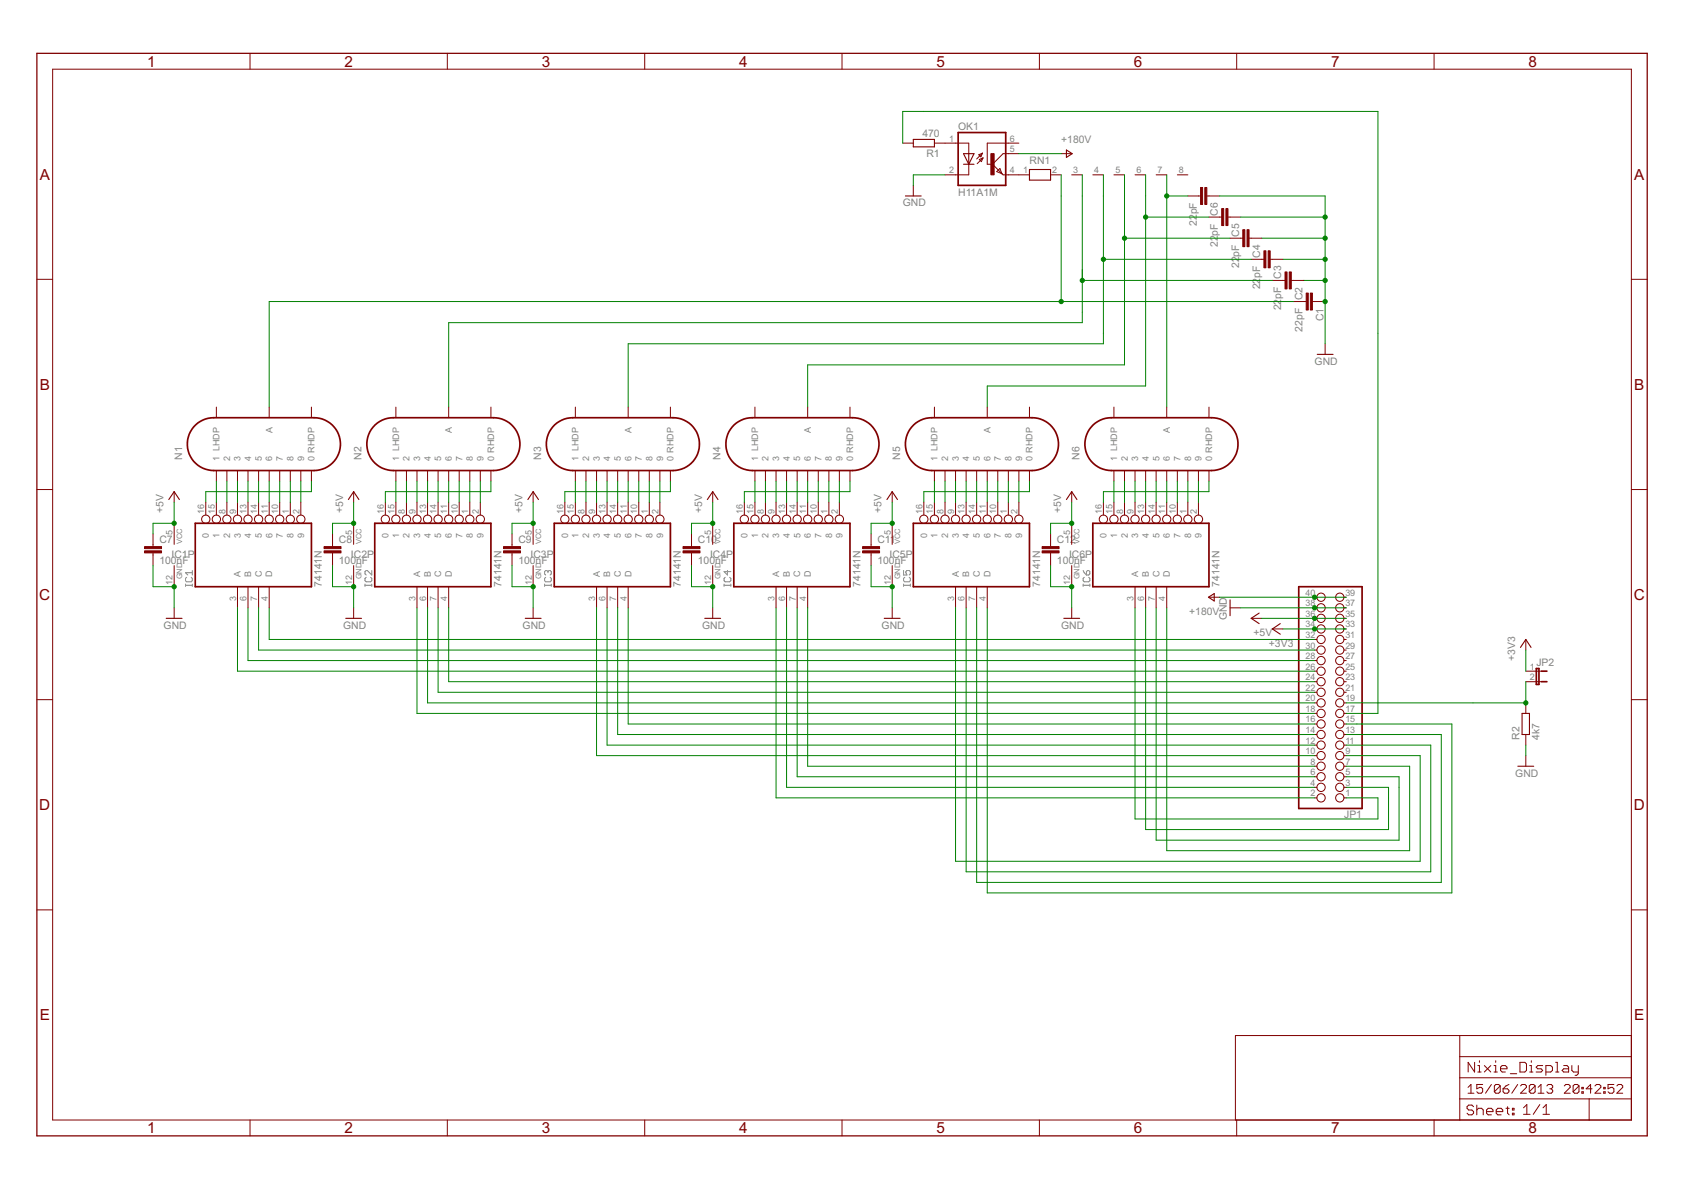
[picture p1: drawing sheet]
<svg xmlns="http://www.w3.org/2000/svg" width="420mm" height="297mm" viewBox="0 0 420 297" stroke-linecap="round" stroke-linejoin="round" font-family="sans-serif">
<g fill="none" stroke="#808080" stroke-width=".25">
<path d="M46.3 146.1h1.7M46.3 145.8v.6M46.6 144.1l-.3 .3v.5l.3 .3h1.1l.3-.3v-.5l-.3-.3M48 142.4v1.1M48 145.8v.6M48 143h-1.7l.6 .5M91.1 146.1h1.7M91.1 145.8v.6M91.4 144.1l-.3 .3v.5l.3 .3h1.1l.3-.3v-.5l-.3-.3M92.8 142.4v1.1l-1.1-1.1h-.3l-.3 .3v.6l.3 .2M92.8 145.8v.6M136 146.1h1.6"/>
<path d="M136 145.8v.6M136.2 144.1l-.2 .3v.5l.2 .3h1.2l.2-.3v-.5l-.2-.3M136.8 142.7l-.3-.3-.5 .3v.6l.2 .2M136.8 142.7l.3-.3 .5 .3v.6l-.2 .2M136.8 142.7v.3M137.6 145.8v.6M180.8 146.1h1.7M180.8 145.8v.6M181 144.1l-.2 .3v.5l.2 .3h1.2l.3-.3v-.5l-.3-.3M181.6 142.4v1.1l-.8-.8h1.7M182.5 145.8v.6M225.6 146.1h1.7"/>
<path d="M225.6 142.4v1.1h.8l-.3-.5 .3-.6h.6l.3 .3v.6l-.3 .2M225.6 145.8v.6M225.9 144.1l-.3 .3v.5l.3 .3h1.1l.3-.3v-.5l-.3-.3M227.3 145.8v.6M270.4 146.1h1.7M270.4 145.8v.6M270.4 142.4l.8 1.1M270.7 144.1l-.3 .3v.5l.3 .3h1.1l.3-.3v-.5l-.3-.3M271.2 142.7l.6-.3 .3 .3v.6l-.3 .2h-.6zM272.1 145.8v.6"/>
</g>
<g fill="none" stroke="#800000" stroke-width=".25">
<path d="M13.1 17.3h394.2v262.3h-394.2zM62.4 13.3v4M111.7 13.3v4M161 13.3v4M210.2 13.3v4M259.5 13.3v4M308.7 13.3v4M358 13.3v4M225.4 35.7h2.6M233.3 35.7h8.6v2.7M244.3 38.6l1-.4-.4 1zM244.5 39.8l.9-.4-.4 .9z"/>
<path d="M245.3 38.2l-1.5 1.5M245.4 39.4l-1.5 1.5M254.4 35.7h-7.9v5.3h1M254.4 38.4h-4l-2.6 2.6 2.6 2.6h6.6M264.9 38.4h2.6M228 46.3v2.6M241.9 41v2.6h-6M249.6 42.1l.5 1.3-1.3-.6zM262.3 43.6h2.6M267.5 43.6h2.7M272.8 43.6h2.7M278.1 43.6h2.6"/>
<path d="M283.4 43.6h2.6M288.6 43.6h2.7M293.9 43.6h2.6M296.5 48.9h3.2M301.3 48.9h3.2M301.8 54.2h3.2M306.6 54.2h3.1M307.1 59.5h3.2M311.8 59.5h3.2M9.2 69.7h3.9M312.4 64.7h3.1M317.1 64.7h3.2"/>
<path d="M317.6 70h3.2M322.4 70h3.1M322.9 75.3h3.2M327.7 75.3h3.1M407.3 69.7h3.9M330.8 85.8v2.7M54 101.6v2.7M54 117.5v2.6M56.6 117.5v2.6M59.3 117.5v2.6M61.9 117.5v2.6M64.6 117.5v2.6"/>
<path d="M67.2 101.6v2.7M67.2 117.5v2.6M69.8 117.5v2.6M72.5 117.5v2.6M75.1 117.5v2.6M77.7 101.6v2.7M77.7 117.5v2.6M98.8 101.6v2.7M98.8 117.5v2.6M101.5 117.5v2.6M104.1 117.5v2.6M106.7 117.5v2.6"/>
<path d="M109.4 117.5v2.6M112 101.6v2.7M112 117.5v2.6M114.6 117.5v2.6M117.3 117.5v2.6M119.9 117.5v2.6M122.6 101.6v2.7M122.6 117.5v2.6M143.6 101.6v2.7M143.6 117.5v2.6M146.3 117.5v2.6M148.9 117.5v2.6"/>
<path d="M151.6 117.5v2.6M154.2 117.5v2.6M156.8 101.6v2.7M156.8 117.5v2.6M159.5 117.5v2.6M162.1 117.5v2.6M164.7 117.5v2.6M167.4 101.6v2.7M167.4 117.5v2.6M188.5 101.6v2.7M188.5 117.5v2.6M191.1 117.5v2.6"/>
<path d="M193.7 117.5v2.6M196.4 117.5v2.6M199 117.5v2.6M201.6 101.6v2.7M201.6 117.5v2.6M204.3 117.5v2.6M206.9 117.5v2.6M209.5 117.5v2.6M212.2 101.6v2.7M212.2 117.5v2.6M233.3 101.6v2.7M233.3 117.5v2.6"/>
<path d="M235.9 117.5v2.6M238.5 117.5v2.6M241.2 117.5v2.6M243.8 117.5v2.6M246.5 101.6v2.7M246.5 117.5v2.6M249.1 117.5v2.6M251.7 117.5v2.6M254.4 117.5v2.6M257 101.6v2.7M257 117.5v2.6M278.1 101.6v2.7"/>
<path d="M278.1 117.5v2.6M280.7 117.5v2.6M283.4 117.5v2.6M286 117.5v2.6M288.6 117.5v2.6M291.3 101.6v2.7M291.3 117.5v2.6M293.9 117.5v2.6M296.5 117.5v2.6M299.2 117.5v2.6M301.8 101.6v2.7M301.8 117.5v2.6"/>
<path d="M9.2 122.2h3.9M38.2 133.3v3.1M38.2 138v3.2M43.5 122.7v2.6M43.5 130.6v5.3M51.4 125.3v3.3M54 125.3v3.3M56.6 125.3v3.3M59.3 125.3v3.3M61.9 125.3v3.3M64.6 125.3v3.3M67.2 125.3v3.3"/>
<path d="M69.8 125.3v3.3M72.5 125.3v3.3M75.1 125.3v3.3M83 133.3v3.1M83 138v3.2M88.3 122.7v2.6M88.3 130.6v5.3M96.2 125.3v3.3M98.8 125.3v3.3M101.5 125.3v3.3M104.1 125.3v3.3M106.7 125.3v3.3"/>
<path d="M109.4 125.3v3.3M112 125.3v3.3M114.6 125.3v3.3M117.3 125.3v3.3M119.9 125.3v3.3M127.8 133.3v3.1M127.8 138v3.2M133.1 122.7v2.6M133.1 130.6v5.3M141 125.3v3.3M143.6 125.3v3.3M146.3 125.3v3.3"/>
<path d="M148.9 125.3v3.3M151.6 125.3v3.3M154.2 125.3v3.3M156.8 125.3v3.3M159.5 125.3v3.3M162.1 125.3v3.3M164.7 125.3v3.3M172.6 133.3v3.1M172.6 138v3.2M177.9 122.7v2.6M177.9 130.6v5.3M185.8 125.3v3.3"/>
<path d="M188.5 125.3v3.3M191.1 125.3v3.3M193.7 125.3v3.3M196.4 125.3v3.3M199 125.3v3.3M201.6 125.3v3.3M204.3 125.3v3.3M206.9 125.3v3.3M209.5 125.3v3.3M217.5 133.3v3.1M217.5 138v3.2M222.7 122.7v2.6"/>
<path d="M222.7 130.6v5.3M230.6 125.3v3.3M233.3 125.3v3.3M235.9 125.3v3.3M238.5 125.3v3.3M241.2 125.3v3.3M243.8 125.3v3.3M246.5 125.3v3.3M249.1 125.3v3.3M251.7 125.3v3.3M254.4 125.3v3.3M262.3 133.3v3.1"/>
<path d="M262.3 138v3.2M267.5 122.7v2.6M267.5 130.6v5.3M275.5 125.3v3.3M278.1 125.3v3.3M280.7 125.3v3.3M283.4 125.3v3.3M286 125.3v3.3M288.6 125.3v3.3M291.3 125.3v3.3M293.9 125.3v3.3M296.5 125.3v3.3"/>
<path d="M299.2 125.3v3.3M407.3 122.2h3.9M43.5 141.2v5.3M43.5 151.7v2.6M59.3 146.5v5.2M61.9 146.5v5.2M64.6 146.5v5.2M67.2 146.5v5.2M88.3 141.2v5.3M88.3 151.7v2.6M104.1 146.5v5.2M106.7 146.5v5.2"/>
<path d="M109.4 146.5v5.2M112 146.5v5.2M133.1 141.2v5.3M133.1 151.7v2.6M148.9 146.5v5.2M151.6 146.5v5.2M154.2 146.5v5.2M156.8 146.5v5.2M177.9 141.2v5.3M177.9 151.7v2.6M193.7 146.5v5.2M196.4 146.5v5.2"/>
<path d="M199 146.5v5.2M201.6 146.5v5.2M222.7 141.2v5.3M222.7 151.7v2.6M238.5 146.5v5.2M241.2 146.5v5.2M243.8 146.5v5.2M246.5 146.5v5.2M267.5 141.2v5.3M267.5 151.7v2.6M283.4 146.5v5.2M286 146.5v5.2"/>
<path d="M288.6 146.5v5.2M291.3 146.5v5.2M301.8 149.1h2.7M307.1 151.7h2.6M312.4 154.3h2.6M317.6 157h2.7M328.2 154.3h.6M328.2 157h.6M328.2 151.7h.6M328.2 149.1h.6M328.2 159.6h.6M335.5 154.3h.6"/>
<path d="M335.5 157h.6M335.5 151.7h.6M335.5 149.1h.6M335.5 159.6h.6M380.9 159.6v2.7M9.2 174.6h3.9M328.2 178.1h.6M328.2 175.5h.6M328.2 172.8h.6M328.2 170.2h.6M328.2 167.5h.6M328.2 164.9h.6"/>
<path d="M328.2 162.3h.6M335.5 178.1h.6M335.5 175.5h.6M335.5 172.8h.6M335.5 170.2h.6M335.5 167.5h.6M335.5 164.9h.6M335.5 162.3h.6M380.9 175.5v2.6M380.9 170.2h4M380.9 167.5h4M407.3 174.6h3.9"/>
<path d="M328.2 199.2h.6M328.2 196.5h.6M328.2 193.9h.6M328.2 191.3h.6M328.2 188.6h.6M328.2 186h.6M328.2 183.3h.6M328.2 180.7h.6M335.5 199.2h.6M335.5 196.5h.6M335.5 193.9h.6M335.5 191.3h.6"/>
<path d="M335.5 188.6h.6M335.5 186h.6M335.5 183.3h.6M335.5 180.7h.6M380.9 183.3v2.7M380.9 188.6v2.7M9.2 227.1h3.9M407.3 227.1h3.9M364.4 258.5v21.1M407.3 258.5h-98.9v21.1M62.4 279.6v3.9M111.7 279.6v3.9"/>
<path d="M161 279.6v3.9M210.2 279.6v3.9M259.5 279.6v3.9M308.7 279.6v3.9M358 279.6v3.9M364.4 274.3h42.9M364.4 269h42.9M364.4 263.8h42.9M366.5 271.4l.7-.7v2.2M366.5 272.9h1.5M367.9 276.2l-.4-.4h-.9l-.4 .4v.4l.4 .5h.9l.4 .4v.4l-.4 .4h-.9l-.4-.4M368.1 265.2v2.4l-1.6-2.4v2.4"/>
<path d="M368.7 275.8v2.5M368.7 277.1l.4-.5h.8l.4 .5v1.2M368.9 266h.4v1.6M368.9 267.6h.9M369.3 264.8v.4M370.1 270.7h-1.4v1.1l.7-.4h.4l.3 .4v.7l-.3 .4h-.8l-.3-.4M370.6 266l1.6 1.6M371.1 277.5h1.6v-.4l-.4-.5h-.8l-.4 .5v.8l.4 .4h.8M372.2 266l-1.6 1.6M372.3 270.7l-1.4 2.2M373 266h.4v1.6M373 267.6h.8"/>
<path d="M373.4 264.8v.4M373.5 277.5h1.7v-.4l-.4-.5h-.9l-.4 .5v.8l.4 .4h.9M374.5 271.1v1.4l-.4 .4h-.7l-.3-.4M374.5 271.1l-.4-.4h-.7l-.3 .4v1.4M374.5 271.1l-1.4 1.4M374.6 266.8h1.6v-.4l-.4-.4h-.8l-.4 .4v.8l.4 .4h.8M375.2 271.8h1.1l.4 .4v.3l-.4 .4h-.7l-.4-.4zM376 276.6h.8M376.4 276.2v1.7l.4 .4M376.7 270.7l-.7 .4-.8 .7M377 268h1.7M377.6 276.6h.4v.5h-.4z"/>
<path d="M377.6 277.9h.4v.4h-.4zM378.9 270.7l-1.5 2.2M379.5 265.2h1.2l.4 .4v1.6l-.4 .4h-1.2zM379.6 271.1l.4-.4h.7l.4 .4v.3l-1.5 1.5h1.5M380.3 276.5l.9-.8v2.5M380.3 278.2h1.7M381.9 266h.4v1.6M381.9 267.6h.8M382.3 264.8v.4M383.2 271.1v1.4l-.3 .4h-.7l-.4-.4M383.2 271.1l-.3-.4h-.7l-.4 .4v1.4M383.2 271.1l-1.4 1.4"/>
<path d="M384 272.9h1.4M384 271.4l.7-.7v2.2M384.4 275.7l-1.6 2.5M385.1 266h-1.2l-.4 .4 .4 .4h.8l.4 .4-.4 .4h-1.2M385.2 278.2h1.6M385.2 276.5l.8-.8v2.5M385.9 267.6h1.2l.5-.4v-.8l-.5-.4h-1.2v2.4M386.2 271.1l.3-.4h.8l.3 .4v.3l-.3 .4M386.9 271.8h.4M387.3 271.8l.3 .4v.3l-.3 .4h-.8l-.3-.4M388.4 267.6h.8M388.4 265.2h.4v2.4"/>
<path d="M390.4 266h.8l.4 .4v1.2h-1.2l-.4-.4 .4-.4h1.2M390.5 271.1l.4-.4h.7l.4 .4v.3l-1.5 1.5h1.5M392.4 266v1.2l.4 .4h1.2M394 266v2l-.4 .4h-.4M394.2 271.1v1.4l-.4 .4h-.7l-.4-.4M394.2 271.1l-.4-.4h-.7l-.4 .4v1.4M394.2 271.1l-1.5 1.4M394.9 272.5h.4v.4h-.4zM394.9 271.4h.4v.4h-.4zM396.7 274.3v5.3M397.4 271.8h-1.4l1.1-1.1v2.2M398.2 271.1l.3-.4h.8l.3 .4v.3l-1.4 1.5h1.4"/>
<path d="M400.4 272.5h.3v.4h-.3zM400.4 271.4h.3v.4h-.3zM402.9 270.7h-1.5v1.1l.8-.4h.3l.4 .4v.7l-.4 .4h-.7l-.4-.4M403.6 271.1l.4-.4h.7l.4 .4v.3l-1.5 1.5h1.5"/>
<circle cx="51.4" cy="129.6" r="1.04"/>
<circle cx="54" cy="129.6" r="1.04"/>
<circle cx="56.6" cy="129.6" r="1.04"/>
<circle cx="59.3" cy="129.6" r="1.04"/>
<circle cx="61.9" cy="129.6" r="1.04"/>
<circle cx="64.6" cy="129.6" r="1.04"/>
<circle cx="67.2" cy="129.6" r="1.04"/>
<circle cx="69.8" cy="129.6" r="1.04"/>
<circle cx="72.5" cy="129.6" r="1.04"/>
<circle cx="75.1" cy="129.6" r="1.04"/>
<circle cx="96.2" cy="129.6" r="1.04"/>
<circle cx="98.8" cy="129.6" r="1.04"/>
<circle cx="101.5" cy="129.6" r="1.04"/>
<circle cx="104.1" cy="129.6" r="1.04"/>
<circle cx="106.7" cy="129.6" r="1.04"/>
<circle cx="109.4" cy="129.6" r="1.04"/>
<circle cx="112" cy="129.6" r="1.04"/>
<circle cx="114.6" cy="129.6" r="1.04"/>
<circle cx="117.3" cy="129.6" r="1.04"/>
<circle cx="119.9" cy="129.6" r="1.04"/>
<circle cx="141" cy="129.6" r="1.04"/>
<circle cx="143.6" cy="129.6" r="1.04"/>
<circle cx="146.3" cy="129.6" r="1.04"/>
<circle cx="148.9" cy="129.6" r="1.04"/>
<circle cx="151.6" cy="129.6" r="1.04"/>
<circle cx="154.2" cy="129.6" r="1.04"/>
<circle cx="156.8" cy="129.6" r="1.04"/>
<circle cx="159.5" cy="129.6" r="1.04"/>
<circle cx="162.1" cy="129.6" r="1.04"/>
<circle cx="164.7" cy="129.6" r="1.04"/>
<circle cx="185.8" cy="129.6" r="1.04"/>
<circle cx="188.5" cy="129.6" r="1.04"/>
<circle cx="191.1" cy="129.6" r="1.04"/>
<circle cx="193.7" cy="129.6" r="1.04"/>
<circle cx="196.4" cy="129.6" r="1.04"/>
<circle cx="199" cy="129.6" r="1.04"/>
<circle cx="201.6" cy="129.6" r="1.04"/>
<circle cx="204.3" cy="129.6" r="1.04"/>
<circle cx="206.9" cy="129.6" r="1.04"/>
<circle cx="209.5" cy="129.6" r="1.04"/>
<circle cx="230.6" cy="129.6" r="1.04"/>
<circle cx="233.3" cy="129.6" r="1.04"/>
<circle cx="235.9" cy="129.6" r="1.04"/>
<circle cx="238.5" cy="129.6" r="1.04"/>
<circle cx="241.2" cy="129.6" r="1.04"/>
<circle cx="243.8" cy="129.6" r="1.04"/>
<circle cx="246.5" cy="129.6" r="1.04"/>
<circle cx="249.1" cy="129.6" r="1.04"/>
<circle cx="251.7" cy="129.6" r="1.04"/>
<circle cx="254.4" cy="129.6" r="1.04"/>
<circle cx="275.5" cy="129.6" r="1.04"/>
<circle cx="278.1" cy="129.6" r="1.04"/>
<circle cx="280.7" cy="129.6" r="1.04"/>
<circle cx="283.4" cy="129.6" r="1.04"/>
<circle cx="286" cy="129.6" r="1.04"/>
<circle cx="288.6" cy="129.6" r="1.04"/>
<circle cx="291.3" cy="129.6" r="1.04"/>
<circle cx="293.9" cy="129.6" r="1.04"/>
<circle cx="296.5" cy="129.6" r="1.04"/>
<circle cx="299.2" cy="129.6" r="1.04"/>
<circle cx="329.8" cy="157" r="1.04"/>
<circle cx="329.8" cy="151.7" r="1.04"/>
<circle cx="329.8" cy="149.1" r="1.04"/>
<circle cx="329.8" cy="159.6" r="1.04"/>
<circle cx="329.8" cy="154.3" r="1.04"/>
<circle cx="334.5" cy="157" r="1.04"/>
<circle cx="334.5" cy="159.6" r="1.04"/>
<circle cx="334.5" cy="154.3" r="1.04"/>
<circle cx="334.5" cy="149.1" r="1.04"/>
<circle cx="334.5" cy="151.7" r="1.04"/>
<circle cx="329.8" cy="172.8" r="1.04"/>
<circle cx="329.8" cy="164.9" r="1.04"/>
<circle cx="329.8" cy="162.3" r="1.04"/>
<circle cx="329.8" cy="170.2" r="1.04"/>
<circle cx="329.8" cy="167.5" r="1.04"/>
<circle cx="329.8" cy="178.1" r="1.04"/>
<circle cx="329.8" cy="175.5" r="1.04"/>
<circle cx="334.5" cy="172.8" r="1.04"/>
<circle cx="334.5" cy="164.9" r="1.04"/>
<circle cx="334.5" cy="167.5" r="1.04"/>
<circle cx="334.5" cy="170.2" r="1.04"/>
<circle cx="334.5" cy="162.3" r="1.04"/>
<circle cx="334.5" cy="175.5" r="1.04"/>
<circle cx="334.5" cy="178.1" r="1.04"/>
<circle cx="329.8" cy="186" r="1.04"/>
<circle cx="329.8" cy="183.3" r="1.04"/>
<circle cx="329.8" cy="199.2" r="1.04"/>
<circle cx="329.8" cy="193.9" r="1.04"/>
<circle cx="329.8" cy="188.6" r="1.04"/>
<circle cx="329.8" cy="180.7" r="1.04"/>
<circle cx="329.8" cy="196.5" r="1.04"/>
<circle cx="329.8" cy="191.3" r="1.04"/>
<circle cx="334.5" cy="188.6" r="1.04"/>
<circle cx="334.5" cy="199.2" r="1.04"/>
<circle cx="334.5" cy="180.7" r="1.04"/>
<circle cx="334.5" cy="183.3" r="1.04"/>
<circle cx="334.5" cy="193.9" r="1.04"/>
<circle cx="334.5" cy="191.3" r="1.04"/>
<circle cx="334.5" cy="186" r="1.04"/>
<circle cx="334.5" cy="196.5" r="1.04"/>
</g>
<path d="M9.2 13.3h402v270.2h-402z" fill="none" stroke="#800000" stroke-width=".32"/>
<g fill="none" stroke="#800000" stroke-width=".42">
<path d="M239.2 33.1h11.9v13.2h-11.9zM48.8 106.1l1.8-1.2 2-.6h25.8a6.6 6.6 0 0 1 6.6 6.6 6.6 6.6 0 0 1-6.6 6.6h-25a6.6 6.6 0 0 1-6.2-4.2 6.6 6.6 0 0 1 1.6-7.2zM93.6 106.1l1.8-1.2 2.1-.6h25.7a6.6 6.6 0 0 1 6.6 6.6 6.6 6.6 0 0 1-6.6 6.6h-25a6.6 6.6 0 0 1-6.2-4.2 6.6 6.6 0 0 1 1.6-7.2zM138.5 106.1l1.7-1.2 2.1-.6h25.7a6.6 6.6 0 0 1 6.6 6.6 6.6 6.6 0 0 1-6.6 6.6h-25a6.6 6.6 0 0 1-6.1-4.2 6.6 6.6 0 0 1 1.6-7.2zM183.3 106.1l1.7-1.2 2.1-.6h25.8a6.6 6.6 0 0 1 6.5 6.6 6.6 6.6 0 0 1-6.5 6.6h-25.1a6.6 6.6 0 0 1-6.1-4.2 6.6 6.6 0 0 1 1.6-7.2zM228.1 106.1l1.7-1.2 2.1-.6h25.8a6.6 6.6 0 0 1 6.6 6.6 6.6 6.6 0 0 1-6.6 6.6h-25.1a6.6 6.6 0 0 1-6.1-4.2 6.6 6.6 0 0 1 1.6-7.2zM272.9 106.1l1.8-1.2 2-.6h25.8a6.6 6.6 0 0 1 6.6 6.6 6.6 6.6 0 0 1-6.6 6.6h-25.1a6.6 6.6 0 0 1-6.1-4.2 6.6 6.6 0 0 1 1.6-7.2zM48.7 130.6h29v15.9h-29zM93.6 130.6h29v15.9h-29zM138.4 130.6h29v15.9h-29zM183.2 130.6h29v15.9h-29zM228 130.6h29v15.9h-29z"/>
<path d="M272.8 130.6h29v15.9h-29zM324.2 146.5h15.8v55.3h-15.8zM383.5 166.9h.7v3.9h-.7zM384.9 167.5h1.3M384.9 170.2h1.3"/>
</g>
<g fill="none" stroke="#800000" stroke-width=".28">
<path d="M228 34.8h5.3v1.9h-5.3zM240.5 38.4h2.7l-1.3 2.6zM241.9 38.4v2.6M266.2 37.4l1.5 1-1.5 .9zM226 48.9h4M240.5 41h2.7M257 42.3h5.3v2.7h-5.3zM328.8 88.5h4M42.1 124.7l1.4-2 1.3 2M87 124.7l1.3-2 1.3 2M131.8 124.7l1.3-2 1.3 2M176.6 124.7l1.3-2 1.3 2"/>
<path d="M221.4 124.7l1.3-2 1.3 2M266.2 124.7l1.3-2 1.4 2M41.5 154.3h3.9M86.3 154.3h4M131.1 154.3h4M175.9 154.3h4M220.7 154.3h4M265.6 154.3h3.9M301.7 149.1l1.4-.9v1.8zM307.1 149.7v4M314.3 153l-1.9 1.3 1.9 1.4M319.6 155.7l-2 1.3 2 1.3"/>
<path d="M379.6 161.6l1.3-2 1.3 2M380 178.1h1.8v5.2h-1.8zM378.9 191.3h4"/>
</g>
<g fill="#800000" stroke="#800000" stroke-width=".25">
<path d="M247.4 38.4h.8v5.2h-.8z"/>
<path d="M326.1 73.2h.5v4.2h-.5z"/>
<path d="M327.1 73.2h.5v4.2h-.5z"/>
<path d="M320.8 67.9h.5v4.2h-.5z"/>
<path d="M321.9 67.9h.5v4.2h-.5z"/>
<path d="M315.5 62.6h.5v4.2h-.5z"/>
<path d="M316.6 62.6h.5v4.2h-.5z"/>
<path d="M310.3 57.3h.5v4.3h-.5z"/>
<path d="M311.3 57.3h.5v4.3h-.5z"/>
<path d="M305 52.1h.5v4.2h-.5z"/>
<path d="M306 52.1h.6v4.2h-.6z"/>
<path d="M299.7 46.8h.5v4.2h-.5z"/>
<path d="M300.8 46.8h.5v4.2h-.5z"/>
<path d="M36.1 137.5h4.2v.5h-4.2z"/>
<path d="M36.1 136.4h4.2v.5h-4.2z"/>
<path d="M80.9 137.5h4.2v.5h-4.2z"/>
<path d="M80.9 136.4h4.2v.5h-4.2z"/>
<path d="M125.7 137.5h4.2v.5h-4.2z"/>
<path d="M125.7 136.4h4.2v.5h-4.2z"/>
<path d="M170.5 137.5h4.3v.5h-4.3z"/>
<path d="M170.5 136.4h4.3v.5h-4.3z"/>
<path d="M215.3 137.5h4.3v.5h-4.3z"/>
<path d="M215.3 136.4h4.3v.5h-4.3z"/>
<path d="M260.2 137.5h4.2v.5h-4.2z"/>
<path d="M260.2 136.4h4.2v.5h-4.2z"/>
</g>
<g fill="none" stroke="#008000" stroke-width=".25">
<path d="M225.4 35.7v-7.9h118.6v150.3h-7.9M254.4 38.4h10.5M235.9 43.6h-7.9v2.7M264.9 43.6v31.7M270.2 43.6v36.9h-158.2v21.1M275.5 43.6v42.2h-118.7v15.8M280.7 43.6v47.5h-79.1v10.5M280.7 59.5h26.4M286 43.6v52.8h-39.5v5.2M286 54.2h15.8M291.3 43.6v58M291.3 48.9h5.2"/>
<path d="M304.5 48.9h26.3v36.9M309.7 54.2h21.1M315 59.5h15.8M270.2 70h47.4M275.5 64.7h36.9M320.3 64.7h10.5M322.9 75.3h-255.7v26.3M325.5 70h5.3M43.5 125.3v5.3h-5.3v2.7M54 120.1v5.2M56.6 120.1v5.2M59.3 120.1v5.2"/>
<path d="M61.9 120.1v5.2M64.6 120.1v5.2M67.2 120.1v5.2M69.8 120.1v5.2M72.5 120.1v5.2M75.1 120.1v5.2M77.7 120.1v2.6h-26.3v2.6M88.3 125.3v5.3h-5.3v2.7M98.8 120.1v5.2M101.5 120.1v5.2M104.1 120.1v5.2M106.7 120.1v5.2"/>
<path d="M109.4 120.1v5.2M112 120.1v5.2M114.6 120.1v5.2M117.3 120.1v5.2M119.9 120.1v5.2M122.6 120.1v2.6h-26.4v2.6M133.1 125.3v5.3h-5.3v2.7M143.6 120.1v5.2M146.3 120.1v5.2M148.9 120.1v5.2M151.6 120.1v5.2M154.2 120.1v5.2"/>
<path d="M156.8 120.1v5.2M159.5 120.1v5.2M162.1 120.1v5.2M164.7 120.1v5.2M167.4 120.1v2.6h-26.4v2.6M177.9 125.3v5.3h-5.3v2.7M188.5 120.1v5.2M191.1 120.1v5.2M193.7 120.1v5.2M196.4 120.1v5.2M199 120.1v5.2M201.6 120.1v5.2"/>
<path d="M204.3 120.1v5.2M206.9 120.1v5.2M209.5 120.1v5.2M212.2 120.1v2.6h-26.4v2.6M222.7 125.3v5.3h-5.2v2.7M233.3 120.1v5.2M235.9 120.1v5.2M238.5 120.1v5.2M241.2 120.1v5.2M243.8 120.1v5.2M246.5 120.1v5.2M249.1 120.1v5.2"/>
<path d="M251.7 120.1v5.2M254.4 120.1v5.2M257 120.1v2.6h-26.4v2.6M267.5 125.3v5.3h-5.2v2.7M278.1 120.1v5.2M280.7 120.1v5.2M283.4 120.1v5.2M286 120.1v5.2M288.6 120.1v5.2M291.3 120.1v5.2M293.9 120.1v5.2M296.5 120.1v5.2"/>
<path d="M299.2 120.1v5.2M301.8 120.1v2.6h-26.3v2.6M38.2 141.2v5.3h5.3v5.2M59.3 151.7v15.8h268.9M61.9 151.7v13.2h266.3M64.6 151.7v10.6h263.6M67.2 151.7v7.9h261M83 141.2v5.3h5.3v5.2M104.1 151.7v26.4h224.1M106.7 151.7v23.8h221.5M109.4 151.7v21.1h218.8M112 151.7v18.5h216.2"/>
<path d="M127.8 141.2v5.3h5.3v5.2M148.9 151.7v36.9h179.3M151.6 151.7v34.3h176.6M154.2 151.7v31.6h174M156.8 151.7v29h171.4M172.6 141.2v5.3h5.3v5.2M193.7 151.7v47.5h134.5M196.4 151.7v44.8h131.8M199 151.7v42.2h129.2M201.6 151.7v39.6h126.6M217.5 141.2v5.3h5.2v5.2M238.5 151.7v63.3h116v-26.4h-18.4"/>
<path d="M241.2 151.7v65.9h116v-31.6h-21.1M243.8 151.7v68.6h116v-37h-23.7M246.5 151.7v71.2h116v-42.2h-26.4M262.3 141.2v5.3h5.2v5.2M283.4 151.7v52.7h60.6v-5.2h-7.9M286 151.7v55.4h60.6v-10.6h-10.5M288.6 151.7v58h60.7v-15.8h-13.2M291.3 151.7v60.6h60.6v-21h-15.8M304.5 149.1h31.6M309.7 151.7h26.4M315 154.3h21.1M320.3 157h15.8"/>
<path d="M380.9 162.3v5.2M380.9 170.2v5.3h-44.8M380.9 186v2.6"/>
</g>
<g fill="#008000" stroke="#008000" stroke-width=".25">
<circle cx="328.2" cy="149.1" r=".53"/>
<circle cx="328.2" cy="151.7" r=".53"/>
<circle cx="330.8" cy="70" r=".53"/>
<circle cx="330.8" cy="64.7" r=".53"/>
<circle cx="330.8" cy="59.5" r=".53"/>
<circle cx="330.8" cy="54.2" r=".53"/>
<circle cx="330.8" cy="75.3" r=".53"/>
<circle cx="43.5" cy="146.5" r=".53"/>
<circle cx="88.3" cy="146.5" r=".53"/>
<circle cx="133.1" cy="146.5" r=".53"/>
<circle cx="177.9" cy="146.5" r=".53"/>
<circle cx="222.7" cy="146.5" r=".53"/>
<circle cx="267.5" cy="146.5" r=".53"/>
<circle cx="328.2" cy="157" r=".53"/>
<circle cx="380.9" cy="175.5" r=".53"/>
<circle cx="328.2" cy="154.3" r=".53"/>
<circle cx="43.5" cy="130.6" r=".53"/>
<circle cx="88.3" cy="130.6" r=".53"/>
<circle cx="133.1" cy="130.6" r=".53"/>
<circle cx="177.9" cy="130.6" r=".53"/>
<circle cx="222.7" cy="130.6" r=".53"/>
<circle cx="267.5" cy="130.6" r=".53"/>
<circle cx="291.3" cy="48.9" r=".53"/>
<circle cx="286" cy="54.2" r=".53"/>
<circle cx="280.7" cy="59.5" r=".53"/>
<circle cx="275.5" cy="64.7" r=".53"/>
<circle cx="270.2" cy="70" r=".53"/>
<circle cx="264.9" cy="75.3" r=".53"/>
</g>
<g font-size="4.3" fill="#800000">
<text x="36.7" y="16.7">1</text>
<text x="86" y="16.7">2</text>
<text x="135.3" y="16.7">3</text>
<text x="184.5" y="16.7">4</text>
<text x="233.8" y="16.7">5</text>
<text x="283" y="16.7">6</text>
<text x="332.3" y="16.7">7</text>
<text x="381.6" y="16.7">8</text>
<text x="9.9" y="44.9">A</text>
<text x="408" y="44.9">A</text>
<text x="9.9" y="97.3">B</text>
<text x="408" y="97.3">B</text>
<text x="9.8" y="149.8">C</text>
<text x="407.9" y="149.8">C</text>
<text x="9.8" y="202.2">D</text>
<text x="407.9" y="202.2">D</text>
<text x="9.9" y="254.7">E</text>
<text x="408" y="254.7">E</text>
<text x="36.7" y="282.9">1</text>
<text x="86" y="282.9">2</text>
<text x="135.3" y="282.9">3</text>
<text x="184.5" y="282.9">4</text>
<text x="233.8" y="282.9">5</text>
<text x="283" y="282.9">6</text>
<text x="332.3" y="282.9">7</text>
<text x="381.6" y="282.9">8</text>
</g>
<g font-size="2.9" fill="#808080">
<text x="230.3" y="34.1">470</text>
<text x="239.2" y="32.4">OK1</text>
<text x="264.9" y="35.7">+180V</text>
<text x="231.3" y="39.1">R1</text>
<text x="257" y="41">RN1</text>
<text x="225.4" y="51.5">GND</text>
<text x="239.2" y="48.9">H11A1M</text>
<text x="298.8" y="53.5" transform="rotate(-90 298.8 53.5)">pF</text>
<text x="304.1" y="53.8" transform="rotate(-90 304.1 53.8)">C6</text>
<text x="298.8" y="56.4" transform="rotate(-90 298.8 56.4)">22</text>
<text x="304.1" y="58.8" transform="rotate(-90 304.1 58.8)">pF</text>
<text x="309.3" y="59.1" transform="rotate(-90 309.3 59.1)">C5</text>
<text x="304.1" y="61.7" transform="rotate(-90 304.1 61.7)">22</text>
<text x="309.3" y="64.1" transform="rotate(-90 309.3 64.1)">pF</text>
<text x="314.6" y="64.4" transform="rotate(-90 314.6 64.4)">C4</text>
<text x="309.3" y="66.9" transform="rotate(-90 309.3 66.9)">22</text>
<text x="314.6" y="69.3" transform="rotate(-90 314.6 69.3)">pF</text>
<text x="319.9" y="69.6" transform="rotate(-90 319.9 69.6)">C3</text>
<text x="314.6" y="72.2" transform="rotate(-90 314.6 72.2)">22</text>
<text x="319.9" y="77.5" transform="rotate(-90 319.9 77.5)">22</text>
<text x="319.9" y="74.6" transform="rotate(-90 319.9 74.6)">pF</text>
<text x="325.1" y="74.9" transform="rotate(-90 325.1 74.9)">C2</text>
<text x="325.1" y="82.8" transform="rotate(-90 325.1 82.8)">22pF</text>
<text x="330.4" y="80.2" transform="rotate(-90 330.4 80.2)">C1</text>
<text x="328.2" y="91.1">GND</text>
<text x="45.4" y="114.8" transform="rotate(-90 45.4 114.8)">N1</text>
<text x="90.3" y="114.8" transform="rotate(-90 90.3 114.8)">N2</text>
<text x="135.1" y="114.8" transform="rotate(-90 135.1 114.8)">N3</text>
<text x="179.9" y="114.8" transform="rotate(-90 179.9 114.8)">N4</text>
<text x="224.7" y="114.8" transform="rotate(-90 224.7 114.8)">N5</text>
<text x="269.5" y="114.8" transform="rotate(-90 269.5 114.8)">N6</text>
<text x="40.8" y="128" transform="rotate(-90 40.8 128)">+5V</text>
<text x="85.6" y="128" transform="rotate(-90 85.6 128)">+5V</text>
<text x="130.5" y="128" transform="rotate(-90 130.5 128)">+5V</text>
<text x="175.3" y="128" transform="rotate(-90 175.3 128)">+5V</text>
<text x="220.1" y="128" transform="rotate(-90 220.1 128)">+5V</text>
<text x="264.9" y="128" transform="rotate(-90 264.9 128)">+5V</text>
<text x="39.8" y="135.5">C7</text>
<text x="84.6" y="135.5">C8</text>
<text x="129.4" y="135.5">C9</text>
<text x="174.2" y="135.5">C10</text>
<text x="219" y="135.5">C11</text>
<text x="263.9" y="135.5">C12</text>
<text x="39.8" y="140.8">100nF</text>
<text x="42.8" y="139.2">IC1P</text>
<text x="84.6" y="140.8">100nF</text>
<text x="87.6" y="139.2">IC2P</text>
<text x="129.4" y="140.8">100nF</text>
<text x="132.4" y="139.2">IC3P</text>
<text x="174.2" y="140.8">100nF</text>
<text x="177.3" y="139.2">IC4P</text>
<text x="219" y="140.8">100nF</text>
<text x="222.1" y="139.2">IC5P</text>
<text x="263.9" y="140.8">100nF</text>
<text x="266.9" y="139.2">IC6P</text>
<text x="80.4" y="146.4" transform="rotate(-90 80.4 146.4)">74141N</text>
<text x="125.2" y="146.4" transform="rotate(-90 125.2 146.4)">74141N</text>
<text x="170" y="146.4" transform="rotate(-90 170 146.4)">74141N</text>
<text x="214.8" y="146.4" transform="rotate(-90 214.8 146.4)">74141N</text>
<text x="259.6" y="146.4" transform="rotate(-90 259.6 146.4)">74141N</text>
<text x="304.5" y="146.4" transform="rotate(-90 304.5 146.4)">74141N</text>
<text x="296.9" y="153.6">+180V</text>
<text x="306.3" y="154.9" transform="rotate(-90 306.3 154.9)">GND</text>
<text x="40.8" y="157">GND</text>
<text x="85.6" y="157">GND</text>
<text x="130.5" y="157">GND</text>
<text x="175.3" y="157">GND</text>
<text x="220.1" y="157">GND</text>
<text x="264.9" y="157">GND</text>
<text x="312.9" y="158.8">+5V</text>
<text x="316.8" y="161.5">+3V3</text>
<text x="378.3" y="164.9" transform="rotate(-90 378.3 164.9)">+3V3</text>
<text x="383.5" y="166.2">JP2</text>
<text x="379.4" y="184.7" transform="rotate(-90 379.4 184.7)">R2</text>
<text x="384.3" y="184.7" transform="rotate(-90 384.3 184.7)">4k7</text>
<text x="378.3" y="193.9">GND</text>
<text x="335.6" y="204.3">JP1</text>
</g>
<g font-size="2.5" fill="#808080">
<text x="237" y="35.4">1</text>
<text x="252.1" y="35.4">6</text>
<text x="252.1" y="38">5</text>
<text x="237" y="43.3">2</text>
<text x="252.1" y="43.3">4</text>
<text x="255.4" y="43.3">1</text>
<text x="262.6" y="43.3">2</text>
<text x="267.9" y="43.3">3</text>
<text x="273.2" y="43.3">4</text>
<text x="278.5" y="43.3">5</text>
<text x="283.7" y="43.3">6</text>
<text x="289" y="43.3">7</text>
<text x="294.3" y="43.3">8</text>
<text x="68" y="108.2" transform="rotate(-90 68 108.2)">A</text>
<text x="112.8" y="108.2" transform="rotate(-90 112.8 108.2)">A</text>
<text x="157.6" y="108.2" transform="rotate(-90 157.6 108.2)">A</text>
<text x="202.4" y="108.2" transform="rotate(-90 202.4 108.2)">A</text>
<text x="247.3" y="108.2" transform="rotate(-90 247.3 108.2)">A</text>
<text x="292.1" y="108.2" transform="rotate(-90 292.1 108.2)">A</text>
<text x="54.8" y="115" transform="rotate(-90 54.8 115)">1 LHDP</text>
<text x="57.4" y="115" transform="rotate(-90 57.4 115)">2</text>
<text x="60.1" y="115" transform="rotate(-90 60.1 115)">3</text>
<text x="62.7" y="115" transform="rotate(-90 62.7 115)">4</text>
<text x="65.3" y="115" transform="rotate(-90 65.3 115)">5</text>
<text x="68" y="115" transform="rotate(-90 68 115)">6</text>
<text x="70.6" y="115" transform="rotate(-90 70.6 115)">7</text>
<text x="73.3" y="115" transform="rotate(-90 73.3 115)">8</text>
<text x="75.9" y="115" transform="rotate(-90 75.9 115)">9</text>
<text x="78.5" y="115" transform="rotate(-90 78.5 115)">0 RHDP</text>
<text x="99.6" y="115" transform="rotate(-90 99.6 115)">1 LHDP</text>
<text x="102.3" y="115" transform="rotate(-90 102.3 115)">2</text>
<text x="104.9" y="115" transform="rotate(-90 104.9 115)">3</text>
<text x="107.5" y="115" transform="rotate(-90 107.5 115)">4</text>
<text x="110.2" y="115" transform="rotate(-90 110.2 115)">5</text>
<text x="112.8" y="115" transform="rotate(-90 112.8 115)">6</text>
<text x="115.4" y="115" transform="rotate(-90 115.4 115)">7</text>
<text x="118.1" y="115" transform="rotate(-90 118.1 115)">8</text>
<text x="120.7" y="115" transform="rotate(-90 120.7 115)">9</text>
<text x="123.3" y="115" transform="rotate(-90 123.3 115)">0 RHDP</text>
<text x="144.4" y="115" transform="rotate(-90 144.4 115)">1 LHDP</text>
<text x="147.1" y="115" transform="rotate(-90 147.1 115)">2</text>
<text x="149.7" y="115" transform="rotate(-90 149.7 115)">3</text>
<text x="152.3" y="115" transform="rotate(-90 152.3 115)">4</text>
<text x="155" y="115" transform="rotate(-90 155 115)">5</text>
<text x="157.6" y="115" transform="rotate(-90 157.6 115)">6</text>
<text x="160.3" y="115" transform="rotate(-90 160.3 115)">7</text>
<text x="162.9" y="115" transform="rotate(-90 162.9 115)">8</text>
<text x="165.5" y="115" transform="rotate(-90 165.5 115)">9</text>
<text x="168.2" y="115" transform="rotate(-90 168.2 115)">0 RHDP</text>
<text x="189.3" y="115" transform="rotate(-90 189.3 115)">1 LHDP</text>
<text x="191.9" y="115" transform="rotate(-90 191.9 115)">2</text>
<text x="194.5" y="115" transform="rotate(-90 194.5 115)">3</text>
<text x="197.2" y="115" transform="rotate(-90 197.2 115)">4</text>
<text x="199.8" y="115" transform="rotate(-90 199.8 115)">5</text>
<text x="202.4" y="115" transform="rotate(-90 202.4 115)">6</text>
<text x="205.1" y="115" transform="rotate(-90 205.1 115)">7</text>
<text x="207.7" y="115" transform="rotate(-90 207.7 115)">8</text>
<text x="210.3" y="115" transform="rotate(-90 210.3 115)">9</text>
<text x="213" y="115" transform="rotate(-90 213 115)">0 RHDP</text>
<text x="234.1" y="115" transform="rotate(-90 234.1 115)">1 LHDP</text>
<text x="236.7" y="115" transform="rotate(-90 236.7 115)">2</text>
<text x="239.3" y="115" transform="rotate(-90 239.3 115)">3</text>
<text x="242" y="115" transform="rotate(-90 242 115)">4</text>
<text x="244.6" y="115" transform="rotate(-90 244.6 115)">5</text>
<text x="247.3" y="115" transform="rotate(-90 247.3 115)">6</text>
<text x="249.9" y="115" transform="rotate(-90 249.9 115)">7</text>
<text x="252.5" y="115" transform="rotate(-90 252.5 115)">8</text>
<text x="255.2" y="115" transform="rotate(-90 255.2 115)">9</text>
<text x="257.8" y="115" transform="rotate(-90 257.8 115)">0 RHDP</text>
<text x="278.9" y="115" transform="rotate(-90 278.9 115)">1 LHDP</text>
<text x="281.5" y="115" transform="rotate(-90 281.5 115)">2</text>
<text x="284.2" y="115" transform="rotate(-90 284.2 115)">3</text>
<text x="286.8" y="115" transform="rotate(-90 286.8 115)">4</text>
<text x="289.4" y="115" transform="rotate(-90 289.4 115)">5</text>
<text x="292.1" y="115" transform="rotate(-90 292.1 115)">6</text>
<text x="294.7" y="115" transform="rotate(-90 294.7 115)">7</text>
<text x="297.3" y="115" transform="rotate(-90 297.3 115)">8</text>
<text x="300" y="115" transform="rotate(-90 300 115)">9</text>
<text x="302.6" y="115" transform="rotate(-90 302.6 115)">0 RHDP</text>
<text x="51" y="128.2" transform="rotate(-90 51 128.2)">16</text>
<text x="53.6" y="128.2" transform="rotate(-90 53.6 128.2)">15</text>
<text x="56.3" y="128.2" transform="rotate(-90 56.3 128.2)">8</text>
<text x="58.9" y="128.2" transform="rotate(-90 58.9 128.2)">9</text>
<text x="61.6" y="128.2" transform="rotate(-90 61.6 128.2)">13</text>
<text x="64.2" y="128.2" transform="rotate(-90 64.2 128.2)">14</text>
<text x="66.8" y="128.2" transform="rotate(-90 66.8 128.2)">11</text>
<text x="69.5" y="128.2" transform="rotate(-90 69.5 128.2)">10</text>
<text x="72.1" y="128.2" transform="rotate(-90 72.1 128.2)">1</text>
<text x="74.7" y="128.2" transform="rotate(-90 74.7 128.2)">2</text>
<text x="95.8" y="128.2" transform="rotate(-90 95.8 128.2)">16</text>
<text x="98.5" y="128.2" transform="rotate(-90 98.5 128.2)">15</text>
<text x="101.1" y="128.2" transform="rotate(-90 101.1 128.2)">8</text>
<text x="103.7" y="128.2" transform="rotate(-90 103.7 128.2)">9</text>
<text x="106.4" y="128.2" transform="rotate(-90 106.4 128.2)">13</text>
<text x="109" y="128.2" transform="rotate(-90 109 128.2)">14</text>
<text x="111.6" y="128.2" transform="rotate(-90 111.6 128.2)">11</text>
<text x="114.3" y="128.2" transform="rotate(-90 114.3 128.2)">10</text>
<text x="116.9" y="128.2" transform="rotate(-90 116.9 128.2)">1</text>
<text x="119.6" y="128.2" transform="rotate(-90 119.6 128.2)">2</text>
<text x="140.6" y="128.2" transform="rotate(-90 140.6 128.2)">16</text>
<text x="143.3" y="128.2" transform="rotate(-90 143.3 128.2)">15</text>
<text x="145.9" y="128.2" transform="rotate(-90 145.9 128.2)">8</text>
<text x="148.5" y="128.2" transform="rotate(-90 148.5 128.2)">9</text>
<text x="151.2" y="128.2" transform="rotate(-90 151.2 128.2)">13</text>
<text x="153.8" y="128.2" transform="rotate(-90 153.8 128.2)">14</text>
<text x="156.5" y="128.2" transform="rotate(-90 156.5 128.2)">11</text>
<text x="159.1" y="128.2" transform="rotate(-90 159.1 128.2)">10</text>
<text x="161.7" y="128.2" transform="rotate(-90 161.7 128.2)">1</text>
<text x="164.4" y="128.2" transform="rotate(-90 164.4 128.2)">2</text>
<text x="185.5" y="128.2" transform="rotate(-90 185.5 128.2)">16</text>
<text x="188.1" y="128.2" transform="rotate(-90 188.1 128.2)">15</text>
<text x="190.7" y="128.2" transform="rotate(-90 190.7 128.2)">8</text>
<text x="193.4" y="128.2" transform="rotate(-90 193.4 128.2)">9</text>
<text x="196" y="128.2" transform="rotate(-90 196 128.2)">13</text>
<text x="198.6" y="128.2" transform="rotate(-90 198.6 128.2)">14</text>
<text x="201.3" y="128.2" transform="rotate(-90 201.3 128.2)">11</text>
<text x="203.9" y="128.2" transform="rotate(-90 203.9 128.2)">10</text>
<text x="206.5" y="128.2" transform="rotate(-90 206.5 128.2)">1</text>
<text x="209.2" y="128.2" transform="rotate(-90 209.2 128.2)">2</text>
<text x="230.3" y="128.2" transform="rotate(-90 230.3 128.2)">16</text>
<text x="232.9" y="128.2" transform="rotate(-90 232.9 128.2)">15</text>
<text x="235.5" y="128.2" transform="rotate(-90 235.5 128.2)">8</text>
<text x="238.2" y="128.2" transform="rotate(-90 238.2 128.2)">9</text>
<text x="240.8" y="128.2" transform="rotate(-90 240.8 128.2)">13</text>
<text x="243.5" y="128.2" transform="rotate(-90 243.5 128.2)">14</text>
<text x="246.1" y="128.2" transform="rotate(-90 246.1 128.2)">11</text>
<text x="248.7" y="128.2" transform="rotate(-90 248.7 128.2)">10</text>
<text x="251.4" y="128.2" transform="rotate(-90 251.4 128.2)">1</text>
<text x="254" y="128.2" transform="rotate(-90 254 128.2)">2</text>
<text x="275.1" y="128.2" transform="rotate(-90 275.1 128.2)">16</text>
<text x="277.7" y="128.2" transform="rotate(-90 277.7 128.2)">15</text>
<text x="280.4" y="128.2" transform="rotate(-90 280.4 128.2)">8</text>
<text x="283" y="128.2" transform="rotate(-90 283 128.2)">9</text>
<text x="285.6" y="128.2" transform="rotate(-90 285.6 128.2)">13</text>
<text x="288.3" y="128.2" transform="rotate(-90 288.3 128.2)">14</text>
<text x="290.9" y="128.2" transform="rotate(-90 290.9 128.2)">11</text>
<text x="293.5" y="128.2" transform="rotate(-90 293.5 128.2)">10</text>
<text x="296.2" y="128.2" transform="rotate(-90 296.2 128.2)">1</text>
<text x="298.8" y="128.2" transform="rotate(-90 298.8 128.2)">2</text>
<text x="43.1" y="133.5" transform="rotate(-90 43.1 133.5)">5</text>
<text x="52.2" y="134.3" transform="rotate(-90 52.2 134.3)">0</text>
<text x="54.8" y="134.3" transform="rotate(-90 54.8 134.3)">1</text>
<text x="57.4" y="134.3" transform="rotate(-90 57.4 134.3)">2</text>
<text x="60.1" y="134.3" transform="rotate(-90 60.1 134.3)">3</text>
<text x="62.7" y="134.3" transform="rotate(-90 62.7 134.3)">4</text>
<text x="65.4" y="134.3" transform="rotate(-90 65.4 134.3)">5</text>
<text x="68" y="134.3" transform="rotate(-90 68 134.3)">6</text>
<text x="70.6" y="134.3" transform="rotate(-90 70.6 134.3)">7</text>
<text x="73.3" y="134.3" transform="rotate(-90 73.3 134.3)">8</text>
<text x="75.9" y="134.3" transform="rotate(-90 75.9 134.3)">9</text>
<text x="87.9" y="133.5" transform="rotate(-90 87.9 133.5)">5</text>
<text x="97" y="134.3" transform="rotate(-90 97 134.3)">0</text>
<text x="99.6" y="134.3" transform="rotate(-90 99.6 134.3)">1</text>
<text x="102.3" y="134.3" transform="rotate(-90 102.3 134.3)">2</text>
<text x="104.9" y="134.3" transform="rotate(-90 104.9 134.3)">3</text>
<text x="107.5" y="134.3" transform="rotate(-90 107.5 134.3)">4</text>
<text x="110.2" y="134.3" transform="rotate(-90 110.2 134.3)">5</text>
<text x="112.8" y="134.3" transform="rotate(-90 112.8 134.3)">6</text>
<text x="115.4" y="134.3" transform="rotate(-90 115.4 134.3)">7</text>
<text x="118.1" y="134.3" transform="rotate(-90 118.1 134.3)">8</text>
<text x="120.7" y="134.3" transform="rotate(-90 120.7 134.3)">9</text>
<text x="132.7" y="133.5" transform="rotate(-90 132.7 133.5)">5</text>
<text x="141.8" y="134.3" transform="rotate(-90 141.8 134.3)">0</text>
<text x="144.4" y="134.3" transform="rotate(-90 144.4 134.3)">1</text>
<text x="147.1" y="134.3" transform="rotate(-90 147.1 134.3)">2</text>
<text x="149.7" y="134.3" transform="rotate(-90 149.7 134.3)">3</text>
<text x="152.4" y="134.3" transform="rotate(-90 152.4 134.3)">4</text>
<text x="155" y="134.3" transform="rotate(-90 155 134.3)">5</text>
<text x="157.6" y="134.3" transform="rotate(-90 157.6 134.3)">6</text>
<text x="160.3" y="134.3" transform="rotate(-90 160.3 134.3)">7</text>
<text x="162.9" y="134.3" transform="rotate(-90 162.9 134.3)">8</text>
<text x="165.5" y="134.3" transform="rotate(-90 165.5 134.3)">9</text>
<text x="177.5" y="133.5" transform="rotate(-90 177.5 133.5)">5</text>
<text x="186.6" y="134.3" transform="rotate(-90 186.6 134.3)">0</text>
<text x="189.3" y="134.3" transform="rotate(-90 189.3 134.3)">1</text>
<text x="191.9" y="134.3" transform="rotate(-90 191.9 134.3)">2</text>
<text x="194.5" y="134.3" transform="rotate(-90 194.5 134.3)">3</text>
<text x="197.2" y="134.3" transform="rotate(-90 197.2 134.3)">4</text>
<text x="199.8" y="134.3" transform="rotate(-90 199.8 134.3)">5</text>
<text x="202.4" y="134.3" transform="rotate(-90 202.4 134.3)">6</text>
<text x="205.1" y="134.3" transform="rotate(-90 205.1 134.3)">7</text>
<text x="207.7" y="134.3" transform="rotate(-90 207.7 134.3)">8</text>
<text x="210.3" y="134.3" transform="rotate(-90 210.3 134.3)">9</text>
<text x="222.4" y="133.5" transform="rotate(-90 222.4 133.5)">5</text>
<text x="231.4" y="134.3" transform="rotate(-90 231.4 134.3)">0</text>
<text x="234.1" y="134.3" transform="rotate(-90 234.1 134.3)">1</text>
<text x="236.7" y="134.3" transform="rotate(-90 236.7 134.3)">2</text>
<text x="239.3" y="134.3" transform="rotate(-90 239.3 134.3)">3</text>
<text x="242" y="134.3" transform="rotate(-90 242 134.3)">4</text>
<text x="244.6" y="134.3" transform="rotate(-90 244.6 134.3)">5</text>
<text x="247.3" y="134.3" transform="rotate(-90 247.3 134.3)">6</text>
<text x="249.9" y="134.3" transform="rotate(-90 249.9 134.3)">7</text>
<text x="252.5" y="134.3" transform="rotate(-90 252.5 134.3)">8</text>
<text x="255.2" y="134.3" transform="rotate(-90 255.2 134.3)">9</text>
<text x="267.2" y="133.5" transform="rotate(-90 267.2 133.5)">5</text>
<text x="276.3" y="134.3" transform="rotate(-90 276.3 134.3)">0</text>
<text x="278.9" y="134.3" transform="rotate(-90 278.9 134.3)">1</text>
<text x="281.5" y="134.3" transform="rotate(-90 281.5 134.3)">2</text>
<text x="284.2" y="134.3" transform="rotate(-90 284.2 134.3)">3</text>
<text x="286.8" y="134.3" transform="rotate(-90 286.8 134.3)">4</text>
<text x="289.4" y="134.3" transform="rotate(-90 289.4 134.3)">5</text>
<text x="292.1" y="134.3" transform="rotate(-90 292.1 134.3)">6</text>
<text x="294.7" y="134.3" transform="rotate(-90 294.7 134.3)">7</text>
<text x="297.3" y="134.3" transform="rotate(-90 297.3 134.3)">8</text>
<text x="300" y="134.3" transform="rotate(-90 300 134.3)">9</text>
<text x="43.1" y="146.1" transform="rotate(-90 43.1 146.1)">12</text>
<text x="60.1" y="144" transform="rotate(-90 60.1 144)">A</text>
<text x="62.7" y="144" transform="rotate(-90 62.7 144)">B</text>
<text x="65.3" y="144" transform="rotate(-90 65.3 144)">C</text>
<text x="68" y="144" transform="rotate(-90 68 144)">D</text>
<text x="87.9" y="146.1" transform="rotate(-90 87.9 146.1)">12</text>
<text x="104.9" y="144" transform="rotate(-90 104.9 144)">A</text>
<text x="107.5" y="144" transform="rotate(-90 107.5 144)">B</text>
<text x="110.2" y="144" transform="rotate(-90 110.2 144)">C</text>
<text x="112.8" y="144" transform="rotate(-90 112.8 144)">D</text>
<text x="132.7" y="146.1" transform="rotate(-90 132.7 146.1)">12</text>
<text x="149.7" y="144" transform="rotate(-90 149.7 144)">A</text>
<text x="152.3" y="144" transform="rotate(-90 152.3 144)">B</text>
<text x="155" y="144" transform="rotate(-90 155 144)">C</text>
<text x="157.6" y="144" transform="rotate(-90 157.6 144)">D</text>
<text x="177.5" y="146.1" transform="rotate(-90 177.5 146.1)">12</text>
<text x="194.5" y="144" transform="rotate(-90 194.5 144)">A</text>
<text x="197.2" y="144" transform="rotate(-90 197.2 144)">B</text>
<text x="199.8" y="144" transform="rotate(-90 199.8 144)">C</text>
<text x="202.4" y="144" transform="rotate(-90 202.4 144)">D</text>
<text x="222.4" y="146.1" transform="rotate(-90 222.4 146.1)">12</text>
<text x="239.3" y="144" transform="rotate(-90 239.3 144)">A</text>
<text x="242" y="144" transform="rotate(-90 242 144)">B</text>
<text x="244.6" y="144" transform="rotate(-90 244.6 144)">C</text>
<text x="247.3" y="144" transform="rotate(-90 247.3 144)">D</text>
<text x="267.2" y="146.1" transform="rotate(-90 267.2 146.1)">12</text>
<text x="284.2" y="144" transform="rotate(-90 284.2 144)">A</text>
<text x="286.8" y="144" transform="rotate(-90 286.8 144)">B</text>
<text x="289.4" y="144" transform="rotate(-90 289.4 144)">C</text>
<text x="292.1" y="144" transform="rotate(-90 292.1 144)">D</text>
<text x="325.9" y="148.7">40</text>
<text x="335.9" y="148.7">39</text>
<text x="58.9" y="150.1" transform="rotate(-90 58.9 150.1)">3</text>
<text x="61.6" y="150.1" transform="rotate(-90 61.6 150.1)">6</text>
<text x="64.2" y="150.1" transform="rotate(-90 64.2 150.1)">7</text>
<text x="66.8" y="150.1" transform="rotate(-90 66.8 150.1)">4</text>
<text x="103.7" y="150.1" transform="rotate(-90 103.7 150.1)">3</text>
<text x="106.4" y="150.1" transform="rotate(-90 106.4 150.1)">6</text>
<text x="109" y="150.1" transform="rotate(-90 109 150.1)">7</text>
<text x="111.6" y="150.1" transform="rotate(-90 111.6 150.1)">4</text>
<text x="148.5" y="150.1" transform="rotate(-90 148.5 150.1)">3</text>
<text x="151.2" y="150.1" transform="rotate(-90 151.2 150.1)">6</text>
<text x="153.8" y="150.1" transform="rotate(-90 153.8 150.1)">7</text>
<text x="156.5" y="150.1" transform="rotate(-90 156.5 150.1)">4</text>
<text x="193.4" y="150.1" transform="rotate(-90 193.4 150.1)">3</text>
<text x="196" y="150.1" transform="rotate(-90 196 150.1)">6</text>
<text x="198.6" y="150.1" transform="rotate(-90 198.6 150.1)">7</text>
<text x="201.3" y="150.1" transform="rotate(-90 201.3 150.1)">4</text>
<text x="238.2" y="150.1" transform="rotate(-90 238.2 150.1)">3</text>
<text x="240.8" y="150.1" transform="rotate(-90 240.8 150.1)">6</text>
<text x="243.5" y="150.1" transform="rotate(-90 243.5 150.1)">7</text>
<text x="246.1" y="150.1" transform="rotate(-90 246.1 150.1)">4</text>
<text x="283" y="150.1" transform="rotate(-90 283 150.1)">3</text>
<text x="285.6" y="150.1" transform="rotate(-90 285.6 150.1)">6</text>
<text x="288.3" y="150.1" transform="rotate(-90 288.3 150.1)">7</text>
<text x="290.9" y="150.1" transform="rotate(-90 290.9 150.1)">4</text>
<text x="325.9" y="154">36</text>
<text x="325.9" y="151.3">38</text>
<text x="335.9" y="154">35</text>
<text x="335.9" y="151.3">37</text>
<text x="325.9" y="161.9">30</text>
<text x="325.9" y="159.3">32</text>
<text x="325.9" y="156.6">34</text>
<text x="335.9" y="161.9">29</text>
<text x="335.9" y="159.3">31</text>
<text x="335.9" y="156.6">33</text>
<text x="325.9" y="167.2">26</text>
<text x="325.9" y="164.5">28</text>
<text x="335.9" y="167.2">25</text>
<text x="335.9" y="164.5">27</text>
<text x="381.9" y="167.2">1</text>
<text x="325.9" y="172.4">22</text>
<text x="325.9" y="169.8">24</text>
<text x="335.9" y="172.4">21</text>
<text x="335.9" y="169.8">23</text>
<text x="381.9" y="169.8">2</text>
<text x="325.9" y="177.7">18</text>
<text x="325.9" y="175.1">20</text>
<text x="335.9" y="177.7">17</text>
<text x="335.9" y="175.1">19</text>
<text x="325.9" y="185.6">12</text>
<text x="325.9" y="183">14</text>
<text x="325.9" y="180.3">16</text>
<text x="335.9" y="185.6">11</text>
<text x="335.9" y="183">13</text>
<text x="335.9" y="180.3">15</text>
<text x="325.9" y="188.3">10</text>
<text x="327.2" y="190.9">8</text>
<text x="335.9" y="190.9">7</text>
<text x="335.9" y="188.3">9</text>
<text x="327.2" y="196.2">4</text>
<text x="327.2" y="193.5">6</text>
<text x="335.9" y="196.2">3</text>
<text x="335.9" y="193.5">5</text>
<text x="327.2" y="198.8">2</text>
<text x="335.9" y="198.8">1</text>
</g>
<g font-size="2.1" fill="#808080">
<text x="45.4" y="135.9" transform="rotate(-90 45.4 135.9)">VCC</text>
<text x="90.3" y="135.9" transform="rotate(-90 90.3 135.9)">VCC</text>
<text x="135.1" y="135.9" transform="rotate(-90 135.1 135.9)">VCC</text>
<text x="179.9" y="135.9" transform="rotate(-90 179.9 135.9)">VCC</text>
<text x="224.7" y="135.9" transform="rotate(-90 224.7 135.9)">VCC</text>
<text x="269.5" y="135.9" transform="rotate(-90 269.5 135.9)">VCC</text>
<text x="45.4" y="144.6" transform="rotate(-90 45.4 144.6)">GND</text>
<text x="90.3" y="144.6" transform="rotate(-90 90.3 144.6)">GND</text>
<text x="135.1" y="144.6" transform="rotate(-90 135.1 144.6)">GND</text>
<text x="179.9" y="144.6" transform="rotate(-90 179.9 144.6)">GND</text>
<text x="224.7" y="144.6" transform="rotate(-90 224.7 144.6)">GND</text>
<text x="269.5" y="144.6" transform="rotate(-90 269.5 144.6)">GND</text>
</g>
</svg>
